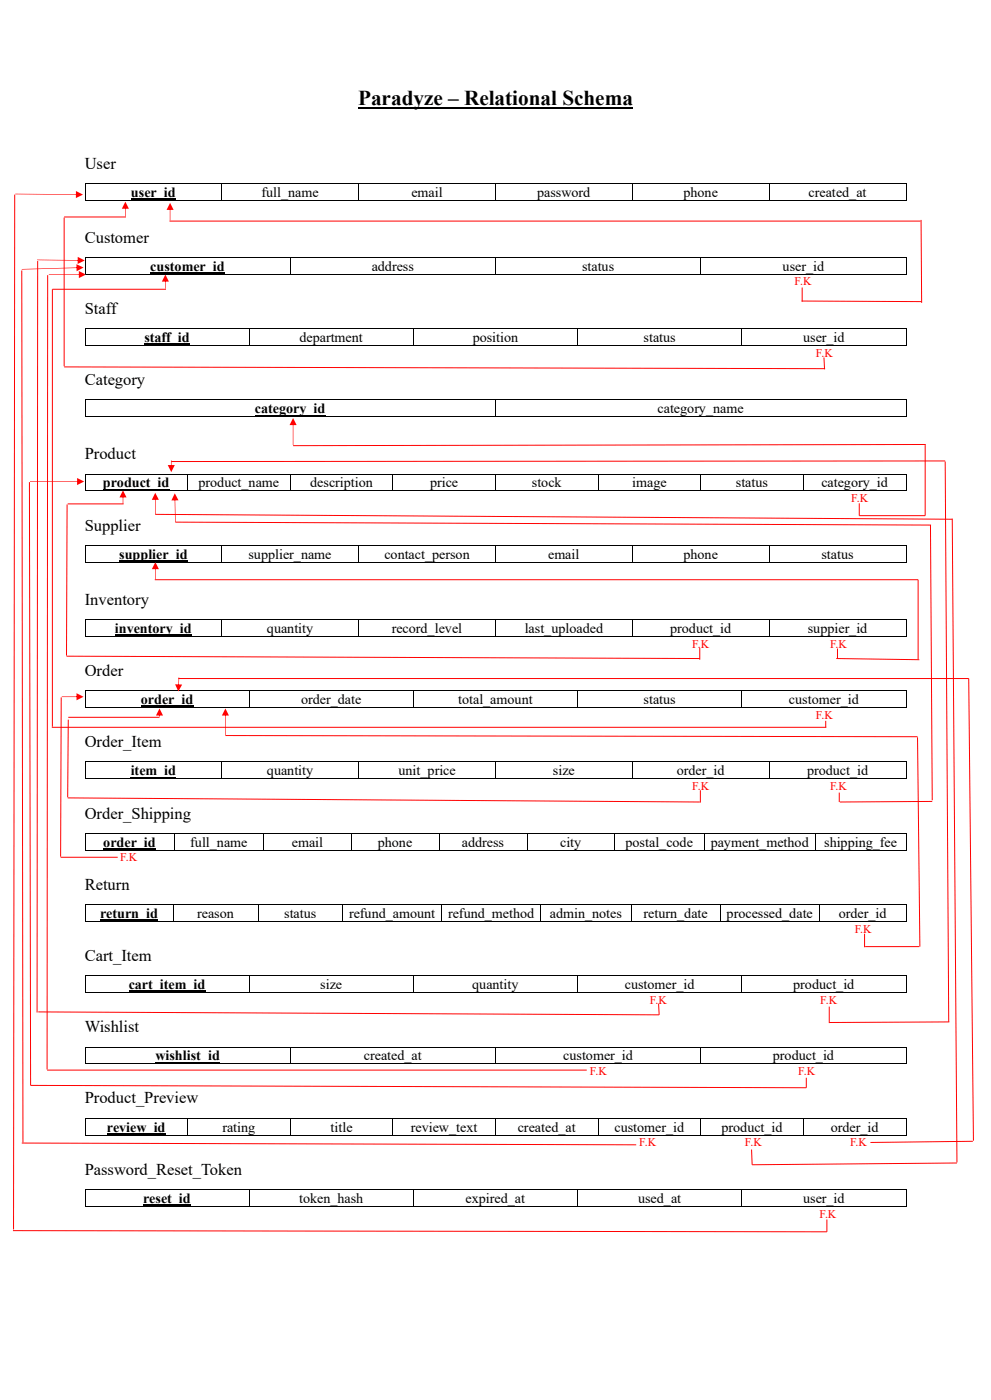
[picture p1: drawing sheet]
<svg xmlns="http://www.w3.org/2000/svg" width="297mm" height="420mm" viewBox="0 0 297 420" stroke-linecap="round" stroke-linejoin="round" font-family="sans-serif">
<g fill="#000">
<path d="M107.3 32h82.4v.6h-82.4z" fill-rule="evenodd"/>
<path d="M25.4 54.9l.2 .1z" fill-rule="evenodd"/>
<path d="M25.4 54.9l.2 .1z" fill-rule="evenodd"/>
<path d="M66.4 54.9l.2 .1z" fill-rule="evenodd"/>
<path d="M107.4 54.9l.2 .1z" fill-rule="evenodd"/>
<path d="M148.4 54.9l.2 .1z" fill-rule="evenodd"/>
<path d="M189.4 54.9l.2 .1z" fill-rule="evenodd"/>
<path d="M230.5 54.9l.1 .1z" fill-rule="evenodd"/>
<path d="M271.5 54.9l.1 .1z" fill-rule="evenodd"/>
<path d="M271.5 54.9l.1 .1z" fill-rule="evenodd"/>
<path d="M25.4 60l.2 .1z" fill-rule="evenodd"/>
<path d="M25.4 60l.2 .1z" fill-rule="evenodd"/>
<path d="M25.4 77.1l.2 .2z" fill-rule="evenodd"/>
<path d="M25.4 77.1l.2 .2z" fill-rule="evenodd"/>
<path d="M66.4 60l.2 .1z" fill-rule="evenodd"/>
<path d="M86.9 77.1l.2 .2z" fill-rule="evenodd"/>
<path d="M107.4 60l.2 .1z" fill-rule="evenodd"/>
<path d="M148.4 60l.2 .1z" fill-rule="evenodd"/>
<path d="M148.4 77.1l.2 .2z" fill-rule="evenodd"/>
<path d="M189.4 60l.2 .1z" fill-rule="evenodd"/>
<path d="M210 77.1l.1 .2z" fill-rule="evenodd"/>
<path d="M230.5 60l.1 .1z" fill-rule="evenodd"/>
<path d="M271.5 60l.1 .1z" fill-rule="evenodd"/>
<path d="M271.5 60l.1 .1z" fill-rule="evenodd"/>
<path d="M271.5 77.1l.1 .2z" fill-rule="evenodd"/>
<path d="M271.5 77.1l.1 .2z" fill-rule="evenodd"/>
<path d="M25.4 82.2l.2 .1z" fill-rule="evenodd"/>
<path d="M25.4 82.2l.2 .1z" fill-rule="evenodd"/>
<path d="M25.4 98.5l.2 .2z" fill-rule="evenodd"/>
<path d="M25.4 98.5l.2 .2z" fill-rule="evenodd"/>
<path d="M74.6 98.5l.2 .2z" fill-rule="evenodd"/>
<path d="M86.9 82.2l.2 .1z" fill-rule="evenodd"/>
<path d="M123.8 98.5l.2 .2z" fill-rule="evenodd"/>
<path d="M148.4 82.2l.2 .1z" fill-rule="evenodd"/>
<path d="M173 98.5l.2 .2z" fill-rule="evenodd"/>
<path d="M210 82.2l.1 .1z" fill-rule="evenodd"/>
<path d="M222.2 98.5l.2 .2z" fill-rule="evenodd"/>
<path d="M271.5 82.2l.1 .1z" fill-rule="evenodd"/>
<path d="M271.5 82.2l.1 .1z" fill-rule="evenodd"/>
<path d="M271.5 98.5l.1 .2z" fill-rule="evenodd"/>
<path d="M271.5 98.5l.1 .2z" fill-rule="evenodd"/>
<path d="M25.4 103.6l.2 .1z" fill-rule="evenodd"/>
<path d="M25.4 103.6l.2 .1z" fill-rule="evenodd"/>
<path d="M74.6 103.6l.2 .1z" fill-rule="evenodd"/>
<path d="M123.8 103.6l.2 .1z" fill-rule="evenodd"/>
<path d="M173 103.6l.2 .1z" fill-rule="evenodd"/>
<path d="M222.2 103.6l.2 .1z" fill-rule="evenodd"/>
<path d="M271.5 103.6l.1 .1z" fill-rule="evenodd"/>
<path d="M271.5 103.6l.1 .1z" fill-rule="evenodd"/>
<path d="M25.4 119.9l.2 .2z" fill-rule="evenodd"/>
<path d="M25.4 119.9l.2 .2z" fill-rule="evenodd"/>
<path d="M25.4 124.9l.2 .2z" fill-rule="evenodd"/>
<path d="M25.4 124.9l.2 .2z" fill-rule="evenodd"/>
<path d="M148.4 119.9l.2 .2z" fill-rule="evenodd"/>
<path d="M148.4 124.9l.2 .2z" fill-rule="evenodd"/>
<path d="M271.5 119.9l.1 .2z" fill-rule="evenodd"/>
<path d="M271.5 119.9l.1 .2z" fill-rule="evenodd"/>
<path d="M271.5 124.9l.1 .2z" fill-rule="evenodd"/>
<path d="M271.5 124.9l.1 .2z" fill-rule="evenodd"/>
<path d="M25.4 142.1l.2 .2z" fill-rule="evenodd"/>
<path d="M25.4 142.1l.2 .2z" fill-rule="evenodd"/>
<path d="M25.4 147.2l.2 .1z" fill-rule="evenodd"/>
<path d="M25.4 147.2l.2 .1z" fill-rule="evenodd"/>
<path d="M56.1 142.1l.2 .2z" fill-rule="evenodd"/>
<path d="M56.1 147.2l.2 .1z" fill-rule="evenodd"/>
<path d="M86.9 142.1l.2 .2z" fill-rule="evenodd"/>
<path d="M86.9 147.2l.2 .1z" fill-rule="evenodd"/>
<path d="M117.7 142.1l.1 .2z" fill-rule="evenodd"/>
<path d="M117.7 147.2l.1 .1z" fill-rule="evenodd"/>
<path d="M148.4 142.1l.2 .2z" fill-rule="evenodd"/>
<path d="M148.4 147.2l.2 .1z" fill-rule="evenodd"/>
<path d="M179.2 142.1l.1 .2z" fill-rule="evenodd"/>
<path d="M179.2 147.2l.1 .1z" fill-rule="evenodd"/>
<path d="M209.9 142.1l.2 .2z" fill-rule="evenodd"/>
<path d="M209.9 147.2l.2 .1z" fill-rule="evenodd"/>
<path d="M240.7 142.1l.2 .2z" fill-rule="evenodd"/>
<path d="M240.7 147.2l.2 .1z" fill-rule="evenodd"/>
<path d="M271.5 142.1l.1 .2z" fill-rule="evenodd"/>
<path d="M271.5 142.1l.1 .2z" fill-rule="evenodd"/>
<path d="M271.5 147.2l.1 .1z" fill-rule="evenodd"/>
<path d="M271.5 147.2l.1 .1z" fill-rule="evenodd"/>
<path d="M25.4 163.5l.2 .2z" fill-rule="evenodd"/>
<path d="M25.4 163.5l.2 .2z" fill-rule="evenodd"/>
<path d="M25.4 168.5l.2 .2z" fill-rule="evenodd"/>
<path d="M25.4 168.5l.2 .2z" fill-rule="evenodd"/>
<path d="M66.4 163.5l.2 .2z" fill-rule="evenodd"/>
<path d="M66.4 168.5l.2 .2z" fill-rule="evenodd"/>
<path d="M107.4 163.5l.2 .2z" fill-rule="evenodd"/>
<path d="M107.4 168.5l.2 .2z" fill-rule="evenodd"/>
<path d="M148.4 163.5l.2 .2z" fill-rule="evenodd"/>
<path d="M148.4 168.5l.2 .2z" fill-rule="evenodd"/>
<path d="M189.4 163.5l.2 .2z" fill-rule="evenodd"/>
<path d="M189.4 168.5l.2 .2z" fill-rule="evenodd"/>
<path d="M230.5 163.5l.1 .2z" fill-rule="evenodd"/>
<path d="M230.5 168.5l.1 .2z" fill-rule="evenodd"/>
<path d="M271.5 163.5l.1 .2z" fill-rule="evenodd"/>
<path d="M271.5 163.5l.1 .2z" fill-rule="evenodd"/>
<path d="M271.5 168.5l.1 .2z" fill-rule="evenodd"/>
<path d="M271.5 168.5l.1 .2z" fill-rule="evenodd"/>
<path d="M25.4 185.7l.2 .2z" fill-rule="evenodd"/>
<path d="M25.4 185.7l.2 .2z" fill-rule="evenodd"/>
<path d="M25.4 190.8l.2 .2z" fill-rule="evenodd"/>
<path d="M25.4 190.8l.2 .2z" fill-rule="evenodd"/>
<path d="M66.4 185.7l.2 .2z" fill-rule="evenodd"/>
<path d="M66.4 190.8l.2 .2z" fill-rule="evenodd"/>
<path d="M107.4 185.7l.2 .2z" fill-rule="evenodd"/>
<path d="M107.4 190.8l.2 .2z" fill-rule="evenodd"/>
<path d="M148.4 185.7l.2 .2z" fill-rule="evenodd"/>
<path d="M148.4 190.8l.2 .2z" fill-rule="evenodd"/>
<path d="M189.4 185.7l.2 .2z" fill-rule="evenodd"/>
<path d="M189.4 190.8l.2 .2z" fill-rule="evenodd"/>
<path d="M230.5 185.7l.1 .2z" fill-rule="evenodd"/>
<path d="M230.5 190.8l.1 .2z" fill-rule="evenodd"/>
<path d="M271.5 185.7l.1 .2z" fill-rule="evenodd"/>
<path d="M271.5 185.7l.1 .2z" fill-rule="evenodd"/>
<path d="M271.5 190.8l.1 .2z" fill-rule="evenodd"/>
<path d="M271.5 190.8l.1 .2z" fill-rule="evenodd"/>
<path d="M25.4 207.1l.2 .2z" fill-rule="evenodd"/>
<path d="M25.4 207.1l.2 .2z" fill-rule="evenodd"/>
<path d="M25.4 212.2l.2 .2z" fill-rule="evenodd"/>
<path d="M25.4 212.2l.2 .2z" fill-rule="evenodd"/>
<path d="M74.6 207.1l.2 .2z" fill-rule="evenodd"/>
<path d="M74.6 212.2l.2 .2z" fill-rule="evenodd"/>
<path d="M123.8 207.1l.2 .2z" fill-rule="evenodd"/>
<path d="M123.8 212.2l.2 .2z" fill-rule="evenodd"/>
<path d="M173 207.1l.2 .2z" fill-rule="evenodd"/>
<path d="M173 212.2l.2 .2z" fill-rule="evenodd"/>
<path d="M222.2 207.1l.2 .2z" fill-rule="evenodd"/>
<path d="M222.2 212.2l.2 .2z" fill-rule="evenodd"/>
<path d="M271.5 207.1l.1 .2z" fill-rule="evenodd"/>
<path d="M271.5 207.1l.1 .2z" fill-rule="evenodd"/>
<path d="M271.5 212.2l.1 .2z" fill-rule="evenodd"/>
<path d="M271.5 212.2l.1 .2z" fill-rule="evenodd"/>
<path d="M25.4 228.5l.2 .2z" fill-rule="evenodd"/>
<path d="M25.4 228.5l.2 .2z" fill-rule="evenodd"/>
<path d="M25.4 233.5l.2 .2z" fill-rule="evenodd"/>
<path d="M25.4 233.5l.2 .2z" fill-rule="evenodd"/>
<path d="M66.4 228.5l.2 .2z" fill-rule="evenodd"/>
<path d="M66.4 233.5l.2 .2z" fill-rule="evenodd"/>
<path d="M107.4 228.5l.2 .2z" fill-rule="evenodd"/>
<path d="M107.4 233.5l.2 .2z" fill-rule="evenodd"/>
<path d="M148.4 228.5l.2 .2z" fill-rule="evenodd"/>
<path d="M148.4 233.5l.2 .2z" fill-rule="evenodd"/>
<path d="M189.4 228.5l.2 .2z" fill-rule="evenodd"/>
<path d="M189.4 233.5l.2 .2z" fill-rule="evenodd"/>
<path d="M230.5 228.5l.1 .2z" fill-rule="evenodd"/>
<path d="M230.5 233.5l.1 .2z" fill-rule="evenodd"/>
<path d="M271.5 228.5l.1 .2z" fill-rule="evenodd"/>
<path d="M271.5 228.5l.1 .2z" fill-rule="evenodd"/>
<path d="M271.5 233.5l.1 .2z" fill-rule="evenodd"/>
<path d="M271.5 233.5l.1 .2z" fill-rule="evenodd"/>
<path d="M25.4 249.9l.2 .1z" fill-rule="evenodd"/>
<path d="M25.4 249.9l.2 .1z" fill-rule="evenodd"/>
<path d="M25.4 254.9l.2 .2z" fill-rule="evenodd"/>
<path d="M25.4 254.9l.2 .2z" fill-rule="evenodd"/>
<path d="M52.1 249.9l.2 .1z" fill-rule="evenodd"/>
<path d="M52.1 254.9l.2 .2z" fill-rule="evenodd"/>
<path d="M79 249.9l.1 .1z" fill-rule="evenodd"/>
<path d="M79 254.9l.1 .2z" fill-rule="evenodd"/>
<path d="M105.2 249.9l.1 .1z" fill-rule="evenodd"/>
<path d="M105.2 254.9l.1 .2z" fill-rule="evenodd"/>
<path d="M131.5 249.9l.2 .1z" fill-rule="evenodd"/>
<path d="M131.5 254.9l.2 .2z" fill-rule="evenodd"/>
<path d="M158 249.9l.1 .1z" fill-rule="evenodd"/>
<path d="M158 254.9l.1 .2z" fill-rule="evenodd"/>
<path d="M184 249.9l.1 .1z" fill-rule="evenodd"/>
<path d="M184 254.9l.1 .2z" fill-rule="evenodd"/>
<path d="M211 249.9l.2 .1z" fill-rule="evenodd"/>
<path d="M211 254.9l.2 .2z" fill-rule="evenodd"/>
<path d="M244.3 249.9l.1 .1z" fill-rule="evenodd"/>
<path d="M244.3 254.9l.1 .2z" fill-rule="evenodd"/>
<path d="M271.5 249.9l.1 .1z" fill-rule="evenodd"/>
<path d="M271.5 249.9l.1 .1z" fill-rule="evenodd"/>
<path d="M271.5 254.9l.1 .2z" fill-rule="evenodd"/>
<path d="M271.5 254.9l.1 .2z" fill-rule="evenodd"/>
<path d="M25.4 271.3l.2 .1z" fill-rule="evenodd"/>
<path d="M25.4 271.3l.2 .1z" fill-rule="evenodd"/>
<path d="M25.4 276.3l.2 .2z" fill-rule="evenodd"/>
<path d="M25.4 276.3l.2 .2z" fill-rule="evenodd"/>
<path d="M51.8 271.3l.2 .1z" fill-rule="evenodd"/>
<path d="M51.8 276.3l.2 .2z" fill-rule="evenodd"/>
<path d="M77.3 271.3l.2 .1z" fill-rule="evenodd"/>
<path d="M77.3 276.3l.2 .2z" fill-rule="evenodd"/>
<path d="M102.6 271.3l.2 .1z" fill-rule="evenodd"/>
<path d="M102.6 276.3l.2 .2z" fill-rule="evenodd"/>
<path d="M132.3 271.3l.2 .1z" fill-rule="evenodd"/>
<path d="M132.3 276.3l.2 .2z" fill-rule="evenodd"/>
<path d="M162 271.3l.2 .1z" fill-rule="evenodd"/>
<path d="M162 276.3l.2 .2z" fill-rule="evenodd"/>
<path d="M189.1 271.3l.2 .1z" fill-rule="evenodd"/>
<path d="M189.1 276.3l.2 .2z" fill-rule="evenodd"/>
<path d="M215.8 271.3l.2 .1z" fill-rule="evenodd"/>
<path d="M215.8 276.3l.2 .2z" fill-rule="evenodd"/>
<path d="M245.5 271.3l.2 .1z" fill-rule="evenodd"/>
<path d="M245.5 276.3l.2 .2z" fill-rule="evenodd"/>
<path d="M271.5 271.3l.1 .1z" fill-rule="evenodd"/>
<path d="M271.5 271.3l.1 .1z" fill-rule="evenodd"/>
<path d="M271.5 276.3l.1 .2z" fill-rule="evenodd"/>
<path d="M271.5 276.3l.1 .2z" fill-rule="evenodd"/>
<path d="M25.4 292.6l.2 .2z" fill-rule="evenodd"/>
<path d="M25.4 292.6l.2 .2z" fill-rule="evenodd"/>
<path d="M25.4 297.7l.2 .1z" fill-rule="evenodd"/>
<path d="M25.4 297.7l.2 .1z" fill-rule="evenodd"/>
<path d="M74.6 292.6l.2 .2z" fill-rule="evenodd"/>
<path d="M74.6 297.7l.2 .1z" fill-rule="evenodd"/>
<path d="M123.8 292.6l.2 .2z" fill-rule="evenodd"/>
<path d="M123.8 297.7l.2 .1z" fill-rule="evenodd"/>
<path d="M173 292.6l.2 .2z" fill-rule="evenodd"/>
<path d="M173 297.7l.2 .1z" fill-rule="evenodd"/>
<path d="M222.2 292.6l.2 .2z" fill-rule="evenodd"/>
<path d="M222.2 297.7l.2 .1z" fill-rule="evenodd"/>
<path d="M271.5 292.6l.1 .2z" fill-rule="evenodd"/>
<path d="M271.5 292.6l.1 .2z" fill-rule="evenodd"/>
<path d="M271.5 297.7l.1 .1z" fill-rule="evenodd"/>
<path d="M271.5 297.7l.1 .1z" fill-rule="evenodd"/>
<path d="M25.4 314l.2 .2z" fill-rule="evenodd"/>
<path d="M25.4 314l.2 .2z" fill-rule="evenodd"/>
<path d="M25.4 319.1l.2 .1z" fill-rule="evenodd"/>
<path d="M25.4 319.1l.2 .1z" fill-rule="evenodd"/>
<path d="M86.9 314l.2 .2z" fill-rule="evenodd"/>
<path d="M86.9 319.1l.2 .1z" fill-rule="evenodd"/>
<path d="M148.4 314l.2 .2z" fill-rule="evenodd"/>
<path d="M148.4 319.1l.2 .1z" fill-rule="evenodd"/>
<path d="M210 314l.1 .2z" fill-rule="evenodd"/>
<path d="M210 319.1l.1 .1z" fill-rule="evenodd"/>
<path d="M271.5 314l.1 .2z" fill-rule="evenodd"/>
<path d="M271.5 314l.1 .2z" fill-rule="evenodd"/>
<path d="M271.5 319.1l.1 .1z" fill-rule="evenodd"/>
<path d="M271.5 319.1l.1 .1z" fill-rule="evenodd"/>
<path d="M25.4 335.4l.2 .1z" fill-rule="evenodd"/>
<path d="M25.4 335.4l.2 .1z" fill-rule="evenodd"/>
<path d="M56.1 335.4l.2 .1z" fill-rule="evenodd"/>
<path d="M86.9 335.4l.2 .1z" fill-rule="evenodd"/>
<path d="M117.7 335.4l.1 .1z" fill-rule="evenodd"/>
<path d="M148.4 335.4l.2 .1z" fill-rule="evenodd"/>
<path d="M179.2 335.4l.1 .1z" fill-rule="evenodd"/>
<path d="M209.9 335.4l.2 .1z" fill-rule="evenodd"/>
<path d="M240.7 335.4l.2 .1z" fill-rule="evenodd"/>
<path d="M271.5 335.4l.1 .1z" fill-rule="evenodd"/>
<path d="M271.5 335.4l.1 .1z" fill-rule="evenodd"/>
<path d="M25.4 340.4l.2 .2z" fill-rule="evenodd"/>
<path d="M25.4 340.4l.2 .2z" fill-rule="evenodd"/>
<path d="M25.4 356.7l.2 .2z" fill-rule="evenodd"/>
<path d="M25.4 356.7l.2 .2z" fill-rule="evenodd"/>
<path d="M56.1 340.4l.2 .2z" fill-rule="evenodd"/>
<path d="M74.6 356.7l.2 .2z" fill-rule="evenodd"/>
<path d="M86.9 340.4l.2 .2z" fill-rule="evenodd"/>
<path d="M117.7 340.4l.1 .2z" fill-rule="evenodd"/>
<path d="M123.8 356.7l.2 .2z" fill-rule="evenodd"/>
<path d="M148.4 340.4l.2 .2z" fill-rule="evenodd"/>
<path d="M173 356.7l.2 .2z" fill-rule="evenodd"/>
<path d="M179.2 340.4l.1 .2z" fill-rule="evenodd"/>
<path d="M209.9 340.4l.2 .2z" fill-rule="evenodd"/>
<path d="M222.2 356.7l.2 .2z" fill-rule="evenodd"/>
<path d="M240.7 340.4l.2 .2z" fill-rule="evenodd"/>
<path d="M271.5 340.4l.1 .2z" fill-rule="evenodd"/>
<path d="M271.5 340.4l.1 .2z" fill-rule="evenodd"/>
<path d="M271.5 356.7l.1 .2z" fill-rule="evenodd"/>
<path d="M271.5 356.7l.1 .2z" fill-rule="evenodd"/>
<path d="M25.4 361.8l.2 .2z" fill-rule="evenodd"/>
<path d="M25.4 361.8l.2 .2z" fill-rule="evenodd"/>
<path d="M74.6 361.8l.2 .2z" fill-rule="evenodd"/>
<path d="M123.8 361.8l.2 .2z" fill-rule="evenodd"/>
<path d="M173 361.8l.2 .2z" fill-rule="evenodd"/>
<path d="M222.2 361.8l.2 .2z" fill-rule="evenodd"/>
<path d="M271.5 361.8l.1 .2z" fill-rule="evenodd"/>
<path d="M271.5 361.8l.1 .2z" fill-rule="evenodd"/>
</g>
<g fill="none" stroke="#000" stroke-width=".42">
<path d="M39.3 59.7h13.4M45 81.9h22.4M43.3 103.3h13.6M76.4 124.7h21.2M30.9 146.9h19.9M35.7 168.3h20.5M34.4 190.6h23.1M42.2 211.9h15.8M39.2 233.3h13.6M31 254.7h15.7M30 276h17.3M38.6 297.4h23"/>
<path d="M46.6 318.8h19.3M32.1 340.2h17.5M42.9 361.5h14.3"/>
</g>
<g fill="none" stroke="#000" stroke-width=".3">
<path d="M25.5 55v5M25.6 55h40.8M66.5 55v5M66.6 55h40.8M107.5 55v5M107.6 55h40.8M148.5 55v5M148.6 55h40.8M189.5 55v5M189.6 55h40.9M230.5 55v5M230.6 55h40.9"/>
<path d="M271.6 55v5M25.5 77.3v4.9M25.6 60h40.8M25.6 77.2h61.3M66.6 60h40.8M87 77.3v4.9M87.1 77.2h61.3M107.6 60h40.8M148.5 77.3v4.9M148.6 60h40.8M148.6 77.2h61.4M189.6 60h40.9"/>
<path d="M210 77.3v4.9M210.1 77.2h61.4M230.6 60h40.9M271.6 77.3v4.9M25.5 98.7v4.9M25.6 82.3h61.3M25.6 98.6h49M74.7 98.7v4.9M74.8 98.6h49M87.1 82.3h61.3M123.9 98.7v4.9M124 98.6h49"/>
<path d="M148.6 82.3h61.4M173.1 98.7v4.9M173.2 98.6h49M210.1 82.3h61.4M222.3 98.7v4.9M222.4 98.6h49.1M271.6 98.7v4.9M25.6 103.6h49M25.6 120h122.8M74.8 103.6h49M124 103.6h49M148.6 120h122.9"/>
<path d="M173.2 103.6h49M222.4 103.6h49.1M25.5 120.1v4.8M25.6 125h122.8M148.5 120.1v4.8M148.6 125h122.9M271.6 120.1v4.8M25.5 142.3v4.9M25.6 142.2h30.5M25.6 147.3h30.5M56.2 142.3v4.9M56.3 142.2h30.6"/>
<path d="M56.3 147.3h30.6M87 142.3v4.9M87.1 142.2h30.6M87.1 147.3h30.6M117.7 142.3v4.9M117.8 142.2h30.6M117.8 147.3h30.6M148.5 142.3v4.9M148.6 142.2h30.6M148.6 147.3h30.6M179.3 142.3v4.9M179.3 142.2h30.6"/>
<path d="M179.3 147.3h30.6M210 142.3v4.9M210.1 142.2h30.6M210.1 147.3h30.6M240.8 142.3v4.9M240.9 142.2h30.6M240.9 147.3h30.6M271.6 142.3v4.9M25.5 163.7v4.8M25.6 163.6h40.8M25.6 168.6h40.8M66.5 163.7v4.8"/>
<path d="M66.6 163.6h40.8M66.6 168.6h40.8M107.5 163.7v4.8M107.6 163.6h40.8M107.6 168.6h40.8M148.5 163.7v4.8M148.6 163.6h40.8M148.6 168.6h40.8M189.5 163.7v4.8M189.6 163.6h40.9M189.6 168.6h40.9M230.5 163.7v4.8"/>
<path d="M230.6 163.6h40.9M230.6 168.6h40.9M271.6 163.7v4.8M25.5 185.9v4.9M25.6 185.8h40.8M25.6 190.9h40.8M66.5 185.9v4.9M66.6 185.8h40.8M66.6 190.9h40.8M107.5 185.9v4.9M107.6 185.8h40.8M107.6 190.9h40.8"/>
<path d="M148.5 185.9v4.9M148.6 185.8h40.8M148.6 190.9h40.8M189.5 185.9v4.9M189.6 185.8h40.9M189.6 190.9h40.9M230.5 185.9v4.9M230.6 185.8h40.9M230.6 190.9h40.9M271.6 185.9v4.9M25.5 207.3v4.9M25.6 207.2h49"/>
<path d="M25.6 212.3h49M74.7 207.3v4.9M74.8 207.2h49M74.8 212.3h49M123.9 207.3v4.9M124 207.2h49M124 212.3h49M173.1 207.3v4.9M173.2 207.2h49M173.2 212.3h49M222.3 207.3v4.9M222.4 207.2h49.1"/>
<path d="M222.4 212.3h49.1M271.6 207.3v4.9M25.5 228.7v4.8M25.6 228.6h40.8M25.6 233.6h40.8M66.5 228.7v4.8M66.6 228.6h40.8M66.6 233.6h40.8M107.5 228.7v4.8M107.6 228.6h40.8M107.6 233.6h40.8M148.5 228.7v4.8"/>
<path d="M148.6 228.6h40.8M148.6 233.6h40.8M189.5 228.7v4.8M189.6 228.6h40.9M189.6 233.6h40.9M230.5 228.7v4.8M230.6 228.6h40.9M230.6 233.6h40.9M271.6 228.7v4.8M25.5 250v4.9M25.6 250h26.5M25.6 255h26.5"/>
<path d="M52.2 250v4.9M52.3 250h26.7M52.3 255h26.7M79 250v4.9M79.1 250h26.1M79.1 255h26.1M105.3 250v4.9M105.3 250h26.2M105.3 255h26.2M131.6 250v4.9M131.7 250h26.3M131.7 255h26.3"/>
<path d="M158.1 250v4.9M158.1 250h25.9M158.1 255h25.9M184 250v4.9M184.1 250h26.9M184.1 255h26.9M211.1 250v4.9M211.2 250h33.1M211.2 255h33.1M244.3 250v4.9M244.4 250h27.1M244.4 255h27.1"/>
<path d="M271.6 250v4.9M25.5 271.4v4.9M25.6 271.3h26.2M25.6 276.4h26.2M51.9 271.4v4.9M52 271.3h25.3M52 276.4h25.3M77.4 271.4v4.9M77.5 271.3h25.1M77.5 276.4h25.1M102.7 271.4v4.9M102.8 271.3h29.5"/>
<path d="M102.8 276.4h29.5M132.4 271.4v4.9M132.5 271.3h29.5M132.5 276.4h29.5M162.1 271.4v4.9M162.2 271.3h26.9M162.2 276.4h26.9M189.2 271.4v4.9M189.3 271.3h26.5M189.3 276.4h26.5M215.9 271.4v4.9M216 271.3h29.5"/>
<path d="M216 276.4h29.5M245.6 271.4v4.9M245.7 271.3h25.8M245.7 276.4h25.8M271.6 271.4v4.9M25.5 292.8v4.9M25.6 292.7h49M25.6 297.8h49M74.7 292.8v4.9M74.8 292.7h49M74.8 297.8h49M123.9 292.8v4.9"/>
<path d="M124 292.7h49M124 297.8h49M173.1 292.8v4.9M173.2 292.7h49M173.2 297.8h49M222.3 292.8v4.9M222.4 292.7h49.1M222.4 297.8h49.1M271.6 292.8v4.9M25.5 314.2v4.9M25.6 314.1h61.3M25.6 319.1h61.3"/>
<path d="M87 314.2v4.9M87.1 314.1h61.3M87.1 319.1h61.3M148.5 314.2v4.9M148.6 314.1h61.4M148.6 319.1h61.4M210 314.2v4.9M210.1 314.1h61.4M210.1 319.1h61.4M271.6 314.2v4.9M25.5 335.5v4.9M25.6 335.4h30.5"/>
<path d="M56.2 335.5v4.9M56.3 335.4h30.6M87 335.5v4.9M87.1 335.4h30.6M117.7 335.5v4.9M117.8 335.4h30.6M148.5 335.5v4.9M148.6 335.4h30.6M179.3 335.5v4.9M179.3 335.4h30.6M210 335.5v4.9M210.1 335.4h30.6"/>
<path d="M240.8 335.5v4.9M240.9 335.4h30.6M271.6 335.5v4.9M25.5 356.9v4.9M25.6 340.5h30.5M25.6 356.8h49M56.3 340.5h30.6M74.7 356.9v4.9M74.8 356.8h49M87.1 340.5h30.6M117.8 340.5h30.6M123.9 356.9v4.9"/>
<path d="M124 356.8h49M148.6 340.5h30.6M173.1 356.9v4.9M173.2 356.8h49M179.3 340.5h30.6M210.1 340.5h30.6M222.3 356.9v4.9M222.4 356.8h49.1M240.9 340.5h30.6M271.6 356.9v4.9M25.6 361.9h49M74.8 361.9h49"/>
<path d="M124 361.9h49M173.2 361.9h49M222.4 361.9h49.1"/>
</g>
<path d="M50.8 66.3h225.1M276 66l.2 24.8M240.2 90.3l36 .2M240.4 86.2v4.3" fill="none" stroke="#f00" stroke-width=".3"/>
<path d="M50.9 62.6v3.5h.2v-3.5zM51 60.9l-1.1 2.1h2.1z" fill="#f00"/>
<path d="M19.2 65.3v44.6M19.2 65.1h18.5M19.2 110.1l228.1 .5M246.9 107.2l.2 3.6" fill="none" stroke="#f00" stroke-width=".3"/>
<path d="M37.5 62.3v2.6h.2v-2.6zM37.6 60.5l-1.1 2.1h2.1z" fill="#f00"/>
<path d="M277.3 133.5v21.2h-19.8v-3.7M277.5 133.3l-189.7 .4" fill="none" stroke="#f00" stroke-width=".3"/>
<path d="M87.8 127.2v6.3h.1v-6.3zM87.8 125.4l-1 2.1h2.1z" fill="#f00"/>
<path d="M20.1 151.3l-.2 45.4M20.3 151.2h16.7M19.9 196.8l189.8 .8M209.7 194.4v3.5" fill="none" stroke="#f00" stroke-width=".3"/>
<path d="M36.8 148.9v2.3h.2v-2.3zM36.9 147.1l-1.1 2.1h2.1z" fill="#f00"/>
<path d="M46.4 173.9h228.8v23.8M250.6 197.6l24.9 .3M251 194.6v3" fill="none" stroke="#f00" stroke-width=".3"/>
<path d="M46.5 170.4v3.3h.2v-3.3zM46.6 168.6l-1.1 2.1h2.1z" fill="#f00"/>
<path d="M49.7 86.8h-34v131.2M15.5 218.2h232.1M247.5 216.2v2" fill="none" stroke="#f00" stroke-width=".3"/>
<path d="M49.5 84.1v2.5h.2v-2.5zM49.6 82.4l-1.1 2.1h2.1z" fill="#f00"/>
<path d="M20.5 215.9l-.2 23.3M20.5 215.2h27.3M20.3 239.4l189.4 1.2M209.9 237.1v3.7" fill="none" stroke="#f00" stroke-width=".3"/>
<path d="M47.7 214.3v.7h.2v-.7zM47.8 212.5l-1.1 2.2h2.2z" fill="#f00"/>
<path d="M18.3 209.2l-.1 47.8M18.2 257.2h17.1" fill="none" stroke="#f00" stroke-width=".3"/>
<path d="M18.5 208.9h4.8v.2h-4.8zM22.9 208l2.1 1-2.1 1.1z" fill="#f00"/>
<path d="M67.6 220.7l207.4 .3M275 221.2l.7 62.8M259.1 280.1v4.1M259.3 284h16.2" fill="none" stroke="#f00" stroke-width=".3"/>
<path d="M67.5 214.3v6.2h.1v-6.2zM67.6 212.5l-1.1 2.2h2.1z" fill="#f00"/>
<path d="M11.3 78.3l-.2 225.4M197.4 301.1l.2 3.3-186.1-.8" fill="none" stroke="#f00" stroke-width=".3"/>
<path d="M11.1 77.9l12.5 .1v.2l-12.5-.1zM23.3 77.1l2.1 1-2.1 1.1z" fill="#f00"/>
<path d="M52.6 156.6l226.4 .9M278.9 157.5l.5 82.6M251.5 237.8v2.8M279.4 240.4l-27.7 .2" fill="none" stroke="#f00" stroke-width=".3"/>
<path d="M52.3 149.8h.2l.2 6.8h-.2zM52.4 148l1.1 2.1h-2.1z" fill="#f00"/>
<path d="M283.3 138.5l1 168.1M283.3 138.3l-232 .2M248.5 302v4.9M284.5 306.6l-36 .1" fill="none" stroke="#f00" stroke-width=".3"/>
<path d="M51.2 138.1h.2v1.8h-.2zM50.3 139.5h2.1l-1.1 2.1z" fill="#f00"/>
<path d="M14.3 82.5l-.2 238.3M14.1 321h161.8" fill="none" stroke="#f00" stroke-width=".3"/>
<path d="M14.6 82.3h9.4v.2h-9.4zM23.6 81.3l2.2 1.1-2.2 1z" fill="#f00"/>
<path d="M8.8 144.6l.4 181 232.5 .7v-3" fill="none" stroke="#f00" stroke-width=".3"/>
<path d="M9 144.4h14.5v.1h-14.5zM23.1 143.4l2.1 1.1-2.1 1z" fill="#f00"/>
<path d="M6.5 81.1l.4 261.6M6.5 342.9l184.2 .5" fill="none" stroke="#f00" stroke-width=".3"/>
<path d="M6.5 80.7v.2l16.8-.5v-.2zM22.9 79.3l.1 2.1 2-1.1z" fill="#f00"/>
<path d="M46.5 154.3l238.9 1.5M285.4 155.6l1.4 193.1M225.2 344.8l.2 4.6M286.8 348.9l-61.4 .5" fill="none" stroke="#f00" stroke-width=".3"/>
<path d="M46.5 149.6h.1l.1 4.7h-.2zM46.5 147.8l1.1 2.1-2.1 .1z" fill="#f00"/>
<path d="M53.4 203.6h236.9l1.4 138.6M291.6 342.4l-30.7 .3" fill="none" stroke="#f00" stroke-width=".3"/>
<path d="M53.5 203.2l-.1 2.5h.2l.1-2.5zM52.5 205.3l.9 2.1 1.2-2z" fill="#f00"/>
<path d="M4.4 58.4l-.3 310.4M247.8 365.8v3.7l-243.9-.3" fill="none" stroke="#f00" stroke-width=".3"/>
<path d="M4.6 58.1l18.5 .2v.2l-18.5-.2zM22.8 57.3l2.1 1.1-2.2 1z" fill="#f00"/>
<text font-size="6.3" x="107.3" y="31.4">Paradyze – Relational Schema</text>
<g font-size="5">
<text x="25.4" y="50.6">User</text>
<text x="25.4" y="72.8">Customer</text>
<text x="25.4" y="94.2">Staff</text>
<text x="25.4" y="115.5">Category</text>
<text x="25.4" y="137.8">Product</text>
<text x="25.4" y="159.2">Supplier</text>
<text x="25.4" y="181.4">Inventory</text>
<text x="25.4" y="202.8">Order</text>
<text x="25.4" y="224.2">Order_Item</text>
<text x="25.4" y="245.6">Order_Shipping</text>
<text x="25.4" y="266.9">Return</text>
<text x="25.4" y="288.3">Cart_Item</text>
<text x="25.4" y="309.7">Wishlist</text>
<text x="25.4" y="331">Product_Preview</text>
<text x="25.4" y="352.4">Password_Reset_Token</text>
</g>
<g font-size="4.2">
<text x="39.3" y="59">user_id</text>
<text x="78.4" y="59">full_name</text>
<text x="123.3" y="59">email</text>
<text x="161" y="59">password</text>
<text x="204.8" y="59">phone</text>
<text x="242.4" y="59">created_at</text>
<text x="45" y="81.2">customer_id</text>
<text x="111.4" y="81.2">address</text>
<text x="174.4" y="81.2">status</text>
<text x="234.6" y="81.2">user_id</text>
<text x="43.3" y="102.6">staff_id</text>
<text x="89.8" y="102.6">department</text>
<text x="141.7" y="102.6">position</text>
<text x="192.9" y="102.6">status</text>
<text x="240.7" y="102.6">user_id</text>
<text x="76.4" y="124">category_id</text>
<text x="197.1" y="124">category_name</text>
<text x="30.9" y="146.2">product_id</text>
<text x="59.5" y="146.2">product_name</text>
<text x="93" y="146.2">description</text>
<text x="128.9" y="146.2">price</text>
<text x="159.4" y="146.2">stock</text>
<text x="189.5" y="146.2">image</text>
<text x="220.5" y="146.2">status</text>
<text x="246.2" y="146.2">category_id</text>
<text x="35.7" y="167.6">supplier_id</text>
<text x="74.5" y="167.6">supplier_name</text>
<text x="115.2" y="167.6">contact_person</text>
<text x="164.3" y="167.6">email</text>
<text x="204.8" y="167.6">phone</text>
<text x="246.2" y="167.6">status</text>
<text x="34.4" y="189.9">inventory_id</text>
<text x="80" y="189.9">quantity</text>
<text x="117.4" y="189.9">record_level</text>
<text x="157.3" y="189.9">last_uploaded</text>
<text x="200.9" y="189.9">product_id</text>
<text x="242.1" y="189.9">suppier_id</text>
<text x="42.2" y="211.2">order_id</text>
<text x="90.2" y="211.2">order_date</text>
<text x="137.3" y="211.2">total_amount</text>
<text x="192.9" y="211.2">status</text>
<text x="236.5" y="211.2">customer_id</text>
<text x="39.2" y="232.6">item_id</text>
<text x="80" y="232.6">quantity</text>
<text x="119.4" y="232.6">unit_price</text>
<text x="165.7" y="232.6">size</text>
<text x="202.8" y="232.6">order_id</text>
<text x="241.9" y="232.6">product_id</text>
<text x="31" y="254">order_id</text>
<text x="57" y="254">full_name</text>
<text x="87.5" y="254">email</text>
<text x="113.2" y="254">phone</text>
<text x="138.4" y="254">address</text>
<text x="167.9" y="254">city</text>
<text x="187.5" y="254">postal_code</text>
<text x="213" y="254">payment_method</text>
<text x="247" y="254">shipping_fee</text>
<text x="30" y="275.4">return_id</text>
<text x="59.1" y="275.4">reason</text>
<text x="85.2" y="275.4">status</text>
<text x="104.6" y="275.4">refund_amount</text>
<text x="134.3" y="275.4">refund_method</text>
<text x="164.8" y="275.4">admin_notes</text>
<text x="192.9" y="275.4">return_date</text>
<text x="217.8" y="275.4">processed_date</text>
<text x="251.4" y="275.4">order_id</text>
<text x="38.6" y="296.7">cart_item_id</text>
<text x="96" y="296.7">size</text>
<text x="141.5" y="296.7">quantity</text>
<text x="187.3" y="296.7">customer_id</text>
<text x="237.7" y="296.7">product_id</text>
<text x="46.6" y="318.1">wishlist_id</text>
<text x="109.1" y="318.1">created_at</text>
<text x="168.8" y="318.1">customer_id</text>
<text x="231.6" y="318.1">product_id</text>
<text x="32.1" y="339.5">review_id</text>
<text x="66.6" y="339.5">rating</text>
<text x="99.1" y="339.5">title</text>
<text x="123.1" y="339.5">review_text</text>
<text x="155.2" y="339.5">created_at</text>
<text x="184.2" y="339.5">customer_id</text>
<text x="216.2" y="339.5">product_id</text>
<text x="249" y="339.5">order_id</text>
<text x="42.9" y="360.8">reset_id</text>
<text x="89.6" y="360.8">token_hash</text>
<text x="139.5" y="360.8">expired_at</text>
<text x="191.2" y="360.8">used_at</text>
<text x="240.7" y="360.8">user_id</text>
</g>
<g font-size="3.5" fill="#f00">
<text x="238.2" y="85.6">F.K</text>
<text x="244.5" y="107">F.K</text>
<text x="255.1" y="150.6">F.K</text>
<text x="207.5" y="194.3">F.K</text>
<text x="248.8" y="194.3">F.K</text>
<text x="244.5" y="215.7">F.K</text>
<text x="207.5" y="237">F.K</text>
<text x="248.8" y="237">F.K</text>
<text x="36" y="258.4">F.K</text>
<text x="256.2" y="279.8">F.K</text>
<text x="194.8" y="301.1">F.K</text>
<text x="245.8" y="301.1">F.K</text>
<text x="176.8" y="322.5">F.K</text>
<text x="239.2" y="322.5">F.K</text>
<text x="191.6" y="343.9">F.K</text>
<text x="223.2" y="343.9">F.K</text>
<text x="254.8" y="343.9">F.K</text>
<text x="245.6" y="365.3">F.K</text>
</g>
</svg>
